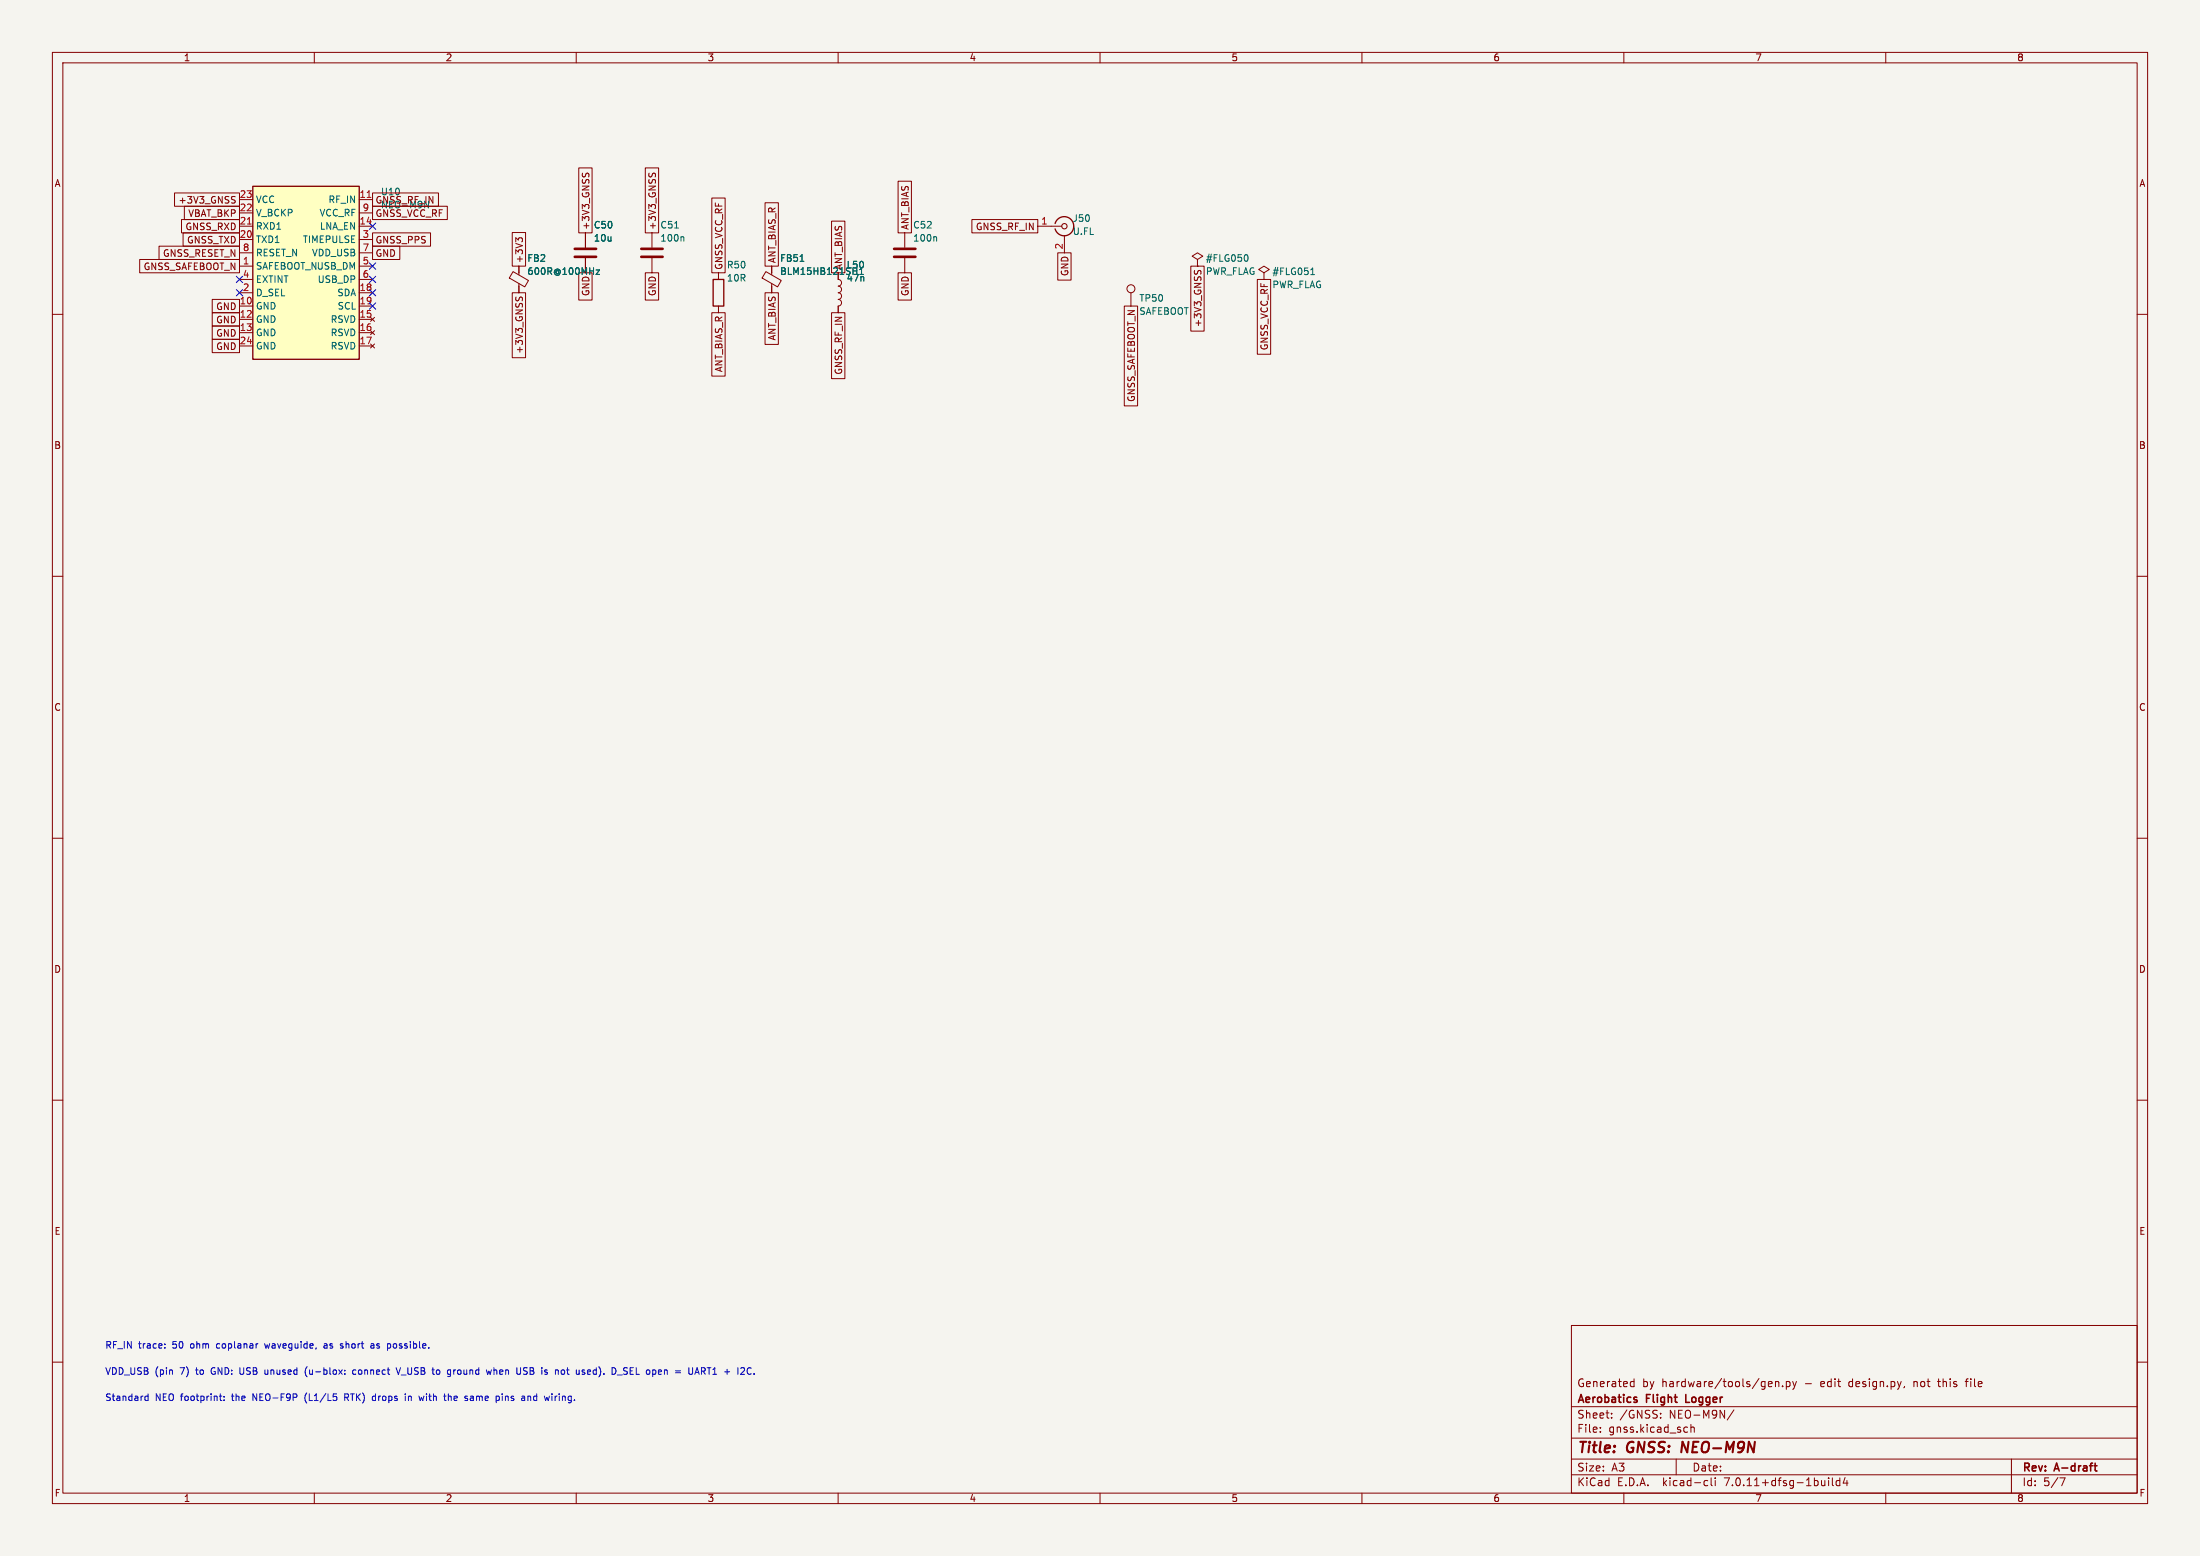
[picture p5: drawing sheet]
<svg xmlns="http://www.w3.org/2000/svg" width="420mm" height="297mm" viewBox="0 0 420 297" stroke-linecap="round" stroke-linejoin="round" font-family="sans-serif">
<path d="M0 0h420v297h-420z" fill="#f5f4ef" stroke="#f5f4ef" stroke-width=".19"/>
<g fill="none" stroke="#840000" stroke-width=".19">
<path d="M10 10h400v277h-400zM12 12h396v273h-396zM60 10v2M110 10v2M160 10v2M210 10v2M260 10v2M310 10v2M360 10v2M33.3 36.8h12.4v2.6h-12.4zM35.2 39.4h10.5v2.5h-10.5zM44.4 37.5l.5 .1"/>
<path d="M44.7 38.2l.2 .2-.2 .4M45.7 38.1h2.6M68.6 38.1h2.5M71.1 36.8h12.6v2.6h-12.6zM71.1 39.4h14.3v2.5h-14.3zM110.5 32h2.5v12.5h-2.5zM111.2 33v.5M111.8 33.3l.3-.3 .3 .3M123.2 32h2.5v12.5h-2.5zM123.9 33v.5M124.5 33.3l.3-.3 .3 .3M135.9 37.8h2.5v14.3h-2.5z"/>
<path d="M146 38.7h2.6v12.1h-2.6zM171.4 34.6h2.6v9.9h-2.6zM10 60h2M26.7 49.5h19v2.6h-19zM30.4 47h15.3v2.5h-15.3zM34.6 41.9h11.1v2.6h-11.1zM35 44.4h10.7v2.6h-10.7zM40.5 59.7h5.2v2.5h-5.2zM40.5 57.1h5.2v2.6h-5.2zM45.7 43.2h2.6M45.7 50.8h2.6M45.7 58.4h2.6"/>
<path d="M45.7 55.9h2.6M45.7 45.7h2.6M45.7 40.6h2.6M45.7 53.3h2.6M45.7 48.3h2.6M68.6 43.2h2.5M68.6 50.8h2.5M68.6 58.4h2.5M68.6 55.9h2.5M68.6 45.7h2.5M68.6 40.6h2.5M68.6 53.3h2.5"/>
<path d="M68.6 48.3h2.5M71.1 47h5.2v2.5h-5.2zM71.1 44.4h11.1v2.6h-11.1zM97.8 44.4h2.5v6.4h-2.5zM97.8 55.9h2.5v12.4h-2.5zM97.9 51.8l3 1.7-.7 1.3-3-1.7zM98.5 56.7v.5M98.9 45.8l-.4-.4v.8M98.9 45.6l.3-.2h.3l.2 .2M99.1 50.8v1.7M99.1 54.1v1.8M99.1 56.9l.3-.2 .3 .2"/>
<path d="M110.5 52.1h2.5v5.2h-2.5zM111.8 44.5v2.7M111.8 49.3v2.8M123.2 52.1h2.5v5.2h-2.5zM124.5 44.5v2.7M124.5 49.3v2.8M135.9 59.7h2.5v12.1h-2.5zM137.2 52.1v1.2M137.2 58.4v1.3M146 55.9h2.6v9.8h-2.6zM146.2 51.8l2.9 1.7-.7 1.3-2.9-1.7zM147.3 50.8v1.7"/>
<path d="M147.3 54.1v1.8M158.7 59.7h2.6v12.6h-2.6zM158.7 42.2h2.6v9.9h-2.6zM160 52.1v1.2a.64 .64 0 0 1 .7 .7 .64 .64 0 0 1-.7 .6 .64 .64 0 0 1 .7 .6 .64 .64 0 0 1-.7 .7 .64 .64 0 0 1 .7 .6 .64 .64 0 0 1-.7 .7 .64 .64 0 0 1 .7 .6 .64 .64 0 0 1-.7 .6v1.3M171.4 52.1h2.6v5.2h-2.6zM172.7 44.5v2.7M172.7 49.3v2.8M185.5 41.9h12.6v2.6h-12.6zM198.1 43.2h4.6M201.9 48.3h2.6v5.2h-2.6zM203.2 45v3.3M214.6 58.4h2.6v19.1h-2.6z"/>
<path d="M215.9 55.9v2.5M227.3 50.8h2.6v12.4h-2.6zM228.1 51.6l-.1 .5M228.6 49.5l1-.6-1-.6-1 .6 1 .6v1.3M228.6 50.8h.1M228.7 51.9l.2-.3 .4 .3M240 53.3h2.6v14.3h-2.6zM241.3 52.1l1-.7-1-.6-1 .6 1 .7v1.2M408 60h2M40.5 64.8h5.2v2.5h-5.2zM40.5 62.2h5.2v2.6h-5.2zM45.7 61h2.6"/>
<path d="M45.7 63.5h2.6M45.7 66h2.6M68.6 61h2.5M68.6 63.5h2.5M68.6 66h2.5M70.7 60.6l.8 .7M70.7 63.1l.8 .8M70.7 65.7l.8 .7M71.5 60.6l-.8 .7M71.5 63.1l-.8 .8M71.5 65.7l-.8 .7M10 110h2"/>
<path d="M408 110h2M10 160h2M408 160h2M10 210h2M408 210h2M10 260h2M300 253h108v32h-108zM408 260h2M300 278.5h108M300 274.5h108M300 268.5h108M305.5 273.2v.2"/>
<path d="M305.5 272.5v.1M307.7 270.5v.2M307.7 269.8v.1M311.4 264.6h.5M311.4 263.8h.5M311.9 263.2v1.5M317 270.5v.2M317 269.8v.1M320 278.5v3M321.7 272.4l.5 .1M322.2 273.3l-.5 .1M322.8 272.5l.2-.1 .4 .1v.9"/>
<path d="M322.8 271.9v1.5M331 269.1l-1.3 1.9M338.9 263.8l.3-.1 .3 .1 .1 .9M338.9 263.7v1M340.3 264.5v.2M341 263.8l.4-.1 .3 .3-.1 .6h-.6M341 263.7v1.5M342.2 263.7l.4 1M342.6 264.7l-.4 .5M342.9 263.7l-.3 1M363.6 264.6l-.2 .3M369.9 263.7h.5"/>
<path d="M375.2 263.7h.5M375.6 263.2l-.2 .2v1.3M384 278.5v6.5M60 285v2M110 285v2M160 285v2M210 285v2M260 285v2M300 281.5h108M310 285v2M325.6 282.6l.4 .1M326 283.5l-.4 .1"/>
<path d="M326.7 282.1v1.3l.2 .2M327.4 282.1v.1M327.4 282.6v1M349.1 282.1v.1M349.1 282.6v1M349.8 282.1v1.3l.2 .2M351.2 282.7l-.4-.1-.3 .3 .2 .6h.5M351.2 282.1v1.5M352.2 282l-.3 1.1h.9M352.6 282.6v1M360 285v2M393.2 282.1h1l-.6 1.5"/>
<circle cx="215.9" cy="55.1" r=".76"/>
</g>
<path d="M312.3 267.2l.2 .2-.2 .3M312.3 266.7l.2 .1M321.8 266.2v1.5h.7M399.8 279.8h.5M400 279.3v1.3l.3 .2" fill="none" stroke="#840000" stroke-width=".3"/>
<path d="M321.2 275.2l-.2 2" fill="none" stroke="#840000" stroke-width=".4"/>
<path d="M109.7 49h4.1M109.7 47.5h4.1M122.4 49h4.1M122.4 47.5h4.1M170.7 49h4.1M170.7 47.5h4.1" fill="none" stroke="#840000" stroke-width=".51"/>
<path d="M113.8 51.5h.7l-.7 .9h.7M128.8 43.5h.7M130.4 45.2l.1 .2v.6M152.7 49.9h.8M163.6 51.1v1.3M164.5 51.1v1.3M178.6 45.2l.2 .2v.6M238 48.6a.79 .79 0 0 1 0 1.3M250.2 52.4h.8M250.3 51.5l.3-.4v1.3" fill="none" stroke="#006464" stroke-width=".19"/>
<path d="M48.3 35.6h20.3v33h-20.3zM136.1 53.3h2.1v5.1h-2.1zM201.4 42.7a1.81 1.81 0 0 1 2.8-1 1.81 1.81 0 0 1 0 3 1.81 1.81 0 0 1-2.8-1" fill="none" stroke="#840000" stroke-width=".25"/>
<circle cx="203.2" cy="43.2" r=".51" fill="none" stroke="#840000" stroke-width=".2"/>
<path d="M48.3 35.6h20.3v33h-20.3z" fill="#ffffc2" stroke="#ffffc2" stroke-width=".19"/>
<path d="M70.1 37.7h.7M47.2 42.8h.8" fill="none" stroke="#a90000" stroke-width=".19"/>
<g fill="none" stroke="#0000c2" stroke-width=".19">
<path d="M31.5 257.2v.1M31.5 256.5v.2M49.1 256.5h.1M50.5 256.5l.3 .8M62.3 256.5h-.4M62.3 256.8h-.3l-.2 .2 .1 .3h.4M65 256.5h.5M65 256.8l.5 .3M65.5 257.1l-.4 .2M70.8 256.5h.5l.1 .8M71.4 256.8h-.4l-.2 .2 .2 .3h.4M74.5 256.5l.1 .2-.1 .6"/>
<path d="M27.7 267.1l.2 .2h.4M28.3 266.1v1.2M28.3 266.5h-.4l-.2 .2M41.9 266.5h.5M42.1 266.1v1l.3 .2M42.8 267.2v.1M42.8 266.5v.2M50.6 262.1l.3 .2M58.3 266.2l-.1 .5 .1 .8M58.6 260.9a1.46 1.46 0 0 0 0 1.9M65.8 266.7h.5M65.8 262.2v.1"/>
<path d="M65.8 261.5v.2M66.1 266.7l.4 .6M66.3 266.1h-.5v1.2M67.9 261.5h-.3l-.3 .2 .2 .6h.4M71.2 267.3h.5M71.2 266.5h.5M75.6 261.1l.4 1.2 .5-1.2M76.6 262.5h1M77.4 266.1v.1M77.4 266.5v.8M78 266.5v.8M78.2 266.5l-.2 .1"/>
<path d="M80.9 266.5l-.2 .8-.2-.6M84.7 266.5h.5M85.1 267.3h.1M85.6 266.1v1.2M86 266.5l-.4 .1M86.6 261.5v.8M86.9 261.5l-.3 .2M90.2 266.5h-.4M90.3 266.8h-.4l-.1 .2v.3h.5M93.8 261.5l-.2 .8-.3-.6-.2 .6M94.3 261.1v1.2M94.5 261.5l-.2 .1"/>
<path d="M95.9 266.1v.1M95.9 266.5v.8M99.9 262.3h.6M100.5 261.1h-.5l-.1 .3 .6 .4M100.8 266.6l.3-.1 .2 .2M100.8 266.5v.8M105.4 266.1v.1M105.4 266.5v.8M107.7 261.5l.1 .2-.1 .6M108.2 261.5h.4M112.6 261.5l-.5 .2 .1 .6h.4M112.7 261.8l-.6 .1"/>
<path d="M117.8 262.5h1M119 262.3h.5M119.6 261.1h-.3l-.3 .2 .2 .3 .3 .1M131.5 261.1v1l.1 .2h.4M132.2 261.1v1M132.6 262.3l.5-1.2 .4 1.2M133.9 261.7h.6l.1-.2v-.3l-.7-.1v1.2M134.2 261.7l.4 .6M141.9 261.1l-.5 .1M142.1 261.6l-.7 .7h.7M144 262.2v.1"/>
</g>
<g fill="none" stroke="#000084" stroke-width=".19">
<path d="M45.1 52.7l1.2 1.2M45.1 55.3l1.2 1.2M46.3 52.7l-1.2 1.2M46.3 55.3l-1.2 1.2M70.5 55.3l1.2 1.2M70.5 42.6l1.2 1.2M70.5 57.8l1.2 1.2M70.5 52.7l1.2 1.2M70.5 50.2l1.2 1.2M71.7 55.3l-1.2 1.2M71.7 42.6l-1.2 1.2M71.7 57.8l-1.2 1.2"/>
<path d="M71.7 52.7l-1.2 1.2M71.7 50.2l-1.2 1.2"/>
</g>
<g font-size="2.8" fill="#840000">
<text x="301" y="277.9">Title:</text>
<text x="310.6" y="277.9">GNSS:</text>
<text x="321.8" y="277.9">NEO-M9N</text>
</g>
<g font-size="2.1" fill="#840000">
<text x="301" y="268.2">Aerobatics</text>
<text x="301" y="265">Generated</text>
<text x="313.5" y="265">by</text>
<text x="314.4" y="268.2">Flight</text>
<text x="317.3" y="265">hardware/tools/gen.py</text>
<text x="322.5" y="268.2">Logger</text>
<text x="344.7" y="265">-</text>
<text x="347.8" y="265">edit</text>
<text x="353.3" y="265">design.py,</text>
<text x="365.9" y="265">not</text>
<text x="370.7" y="265">this</text>
<text x="376.2" y="265">file</text>
<text x="301" y="273.7">File:</text>
<text x="301" y="271">Sheet:</text>
<text x="307.1" y="273.7">gnss.kicad_sch</text>
<text x="309.2" y="271">/GNSS:</text>
<text x="318.7" y="271">NEO-M9N/</text>
<text x="301" y="281.1">Size:</text>
<text x="307.6" y="281.1">A3</text>
<text x="323" y="281.1">Date:</text>
<text x="386" y="281.3">Rev:</text>
<text x="392.4" y="281.3">A-draft</text>
<text x="301" y="283.9">KiCad</text>
<text x="308.7" y="283.9">E.D.A.</text>
<text x="317.6" y="283.9">kicad-cli</text>
<text x="329.5" y="283.9">7.0.11+dfsg-1build4</text>
<text x="386" y="283.9">Id:</text>
<text x="390.1" y="283.9">5/7</text>
</g>
<g font-size="1.8" fill="#840000">
<text x="35" y="11.9">1</text>
<text x="85" y="11.9">2</text>
<text x="135" y="11.9">3</text>
<text x="185" y="11.9">4</text>
<text x="235" y="11.9">5</text>
<text x="285" y="11.9">6</text>
<text x="335" y="11.9">7</text>
<text x="385" y="11.9">8</text>
<text x="10.3" y="35.9">A</text>
<text x="408.3" y="35.9">A</text>
<text x="34" y="39.1">+3V3_GNSS</text>
<text x="35.8" y="41.6">VBAT_BKP</text>
<text x="71.6" y="39.1">GNSS_RF_IN</text>
<text x="71.6" y="41.6">GNSS_VCC_RF</text>
<text x="72.6" y="37.5">U10</text>
<text x="72.6" y="40">NEO-M9N</text>
<text x="35.3" y="44.1">GNSS_RXD</text>
<text x="35.6" y="46.7">GNSS_TXD</text>
<text x="71.6" y="46.7">GNSS_PPS</text>
<text x="112.7" y="44" transform="rotate(-90 112.7 44)">+3V3_GNSS</text>
<text x="125.4" y="44" transform="rotate(-90 125.4 44)">+3V3_GNSS</text>
<text x="173.7" y="44" transform="rotate(-90 173.7 44)">ANT_BIAS</text>
<text x="186.2" y="44.1">GNSS_RF_IN</text>
<text x="27.3" y="51.8">GNSS_SAFEBOOT_N</text>
<text x="31" y="49.2">GNSS_RESET_N</text>
<text x="71.6" y="49.2">GND</text>
<text x="100" y="50.3" transform="rotate(-90 100 50.3)">+3V3</text>
<text x="138.1" y="51.6" transform="rotate(-90 138.1 51.6)">GNSS_VCC_RF</text>
<text x="148.3" y="50.3" transform="rotate(-90 148.3 50.3)">ANT_BIAS_R</text>
<text x="204.2" y="52.8" transform="rotate(-90 204.2 52.8)">GND</text>
<text x="41.2" y="59.4">GND</text>
<text x="112.7" y="56.6" transform="rotate(-90 112.7 56.6)">GND</text>
<text x="125.4" y="56.6" transform="rotate(-90 125.4 56.6)">GND</text>
<text x="173.7" y="56.6" transform="rotate(-90 173.7 56.6)">GND</text>
<text x="41.2" y="64.5">GND</text>
<text x="41.2" y="61.9">GND</text>
<text x="148.3" y="65.1" transform="rotate(-90 148.3 65.1)">ANT_BIAS</text>
<text x="229.6" y="62.5" transform="rotate(-90 229.6 62.5)">+3V3_GNSS</text>
<text x="41.2" y="67">GND</text>
<text x="100" y="67.6" transform="rotate(-90 100 67.6)">+3V3_GNSS</text>
<text x="138.1" y="71.1" transform="rotate(-90 138.1 71.1)">ANT_BIAS_R</text>
<text x="161" y="71.6" transform="rotate(-90 161 71.6)">GNSS_RF_IN</text>
<text x="242.3" y="67" transform="rotate(-90 242.3 67)">GNSS_VCC_RF</text>
<text x="216.9" y="76.8" transform="rotate(-90 216.9 76.8)">GNSS_SAFEBOOT_N</text>
<text x="10.3" y="85.9">B</text>
<text x="408.2" y="85.9">B</text>
<text x="10.3" y="135.9">C</text>
<text x="408.2" y="135.9">C</text>
<text x="10.3" y="185.9">D</text>
<text x="408.2" y="185.9">D</text>
<text x="10.3" y="235.9">E</text>
<text x="408.3" y="235.9">E</text>
<text x="10.3" y="285.9">F</text>
<text x="35" y="286.9">1</text>
<text x="85" y="286.9">2</text>
<text x="135" y="286.9">3</text>
<text x="185" y="286.9">4</text>
<text x="235" y="286.9">5</text>
<text x="285" y="286.9">6</text>
<text x="335" y="286.9">7</text>
<text x="385" y="286.9">8</text>
<text x="408.3" y="285.9">F</text>
</g>
<g font-size="1.8" fill="#a90000">
<text x="45.7" y="40.4">22</text>
<text x="45.7" y="37.8">23</text>
<text x="68.5" y="37.8">11</text>
<text x="69.1" y="40.4">9</text>
<text x="45.7" y="45.5">20</text>
<text x="45.7" y="42.9">21</text>
<text x="68.5" y="42.9">14</text>
<text x="69.1" y="45.5">3</text>
<text x="198.7" y="42.9">1</text>
<text x="202.9" y="47.7" transform="rotate(-90 202.9 47.7)">2</text>
<text x="46.3" y="50.5">1</text>
<text x="46.3" y="53.1">4</text>
<text x="46.3" y="48">8</text>
<text x="69.1" y="50.5">5</text>
<text x="69.1" y="53.1">6</text>
<text x="69.1" y="48">7</text>
<text x="45.7" y="58.2">10</text>
<text x="46.3" y="55.6">2</text>
<text x="68.5" y="55.6">18</text>
<text x="68.5" y="58.2">19</text>
<text x="45.7" y="60.7">12</text>
<text x="45.7" y="63.2">13</text>
<text x="45.7" y="65.8">24</text>
<text x="68.5" y="60.7">15</text>
<text x="68.5" y="63.2">16</text>
<text x="68.5" y="65.8">17</text>
</g>
<g font-size="1.8" fill="#006464">
<text x="48.8" y="41.5">V_BCKP</text>
<text x="48.8" y="39">VCC</text>
<text x="60.9" y="41.5">VCC_RF</text>
<text x="62.6" y="39">RF_IN</text>
<text x="48.8" y="46.6">TXD1</text>
<text x="48.8" y="44">RXD1</text>
<text x="57.7" y="46.6">TIMEPULSE</text>
<text x="61" y="44">LNA_EN</text>
<text x="113.3" y="43.8">C50</text>
<text x="113.3" y="46.3">10u</text>
<text x="126" y="43.8">C51</text>
<text x="126" y="46.3">100n</text>
<text x="174.2" y="43.8">C52</text>
<text x="174.2" y="46.3">100n</text>
<text x="204.7" y="42.5">J50</text>
<text x="204.7" y="45">U.FL</text>
<text x="48.8" y="51.7">SAFEBOOT_NUSB_DM</text>
<text x="48.8" y="49.1">RESET_N</text>
<text x="59.5" y="49.1">VDD_USB</text>
<text x="100.6" y="50.2">FB2</text>
<text x="100.6" y="52.7">600R@100MHz</text>
<text x="138.7" y="51.4">R50</text>
<text x="138.7" y="53.9">10R</text>
<text x="148.8" y="50.2">FB51</text>
<text x="148.8" y="52.7">BLM15HB121SH1</text>
<text x="161" y="51.6" transform="rotate(-90 161 51.6)">ANT_BIAS</text>
<text x="161.5" y="51.4">L50</text>
<text x="161.5" y="53.9">47n</text>
<text x="230.1" y="50.2">#FLG050</text>
<text x="230.1" y="52.7">PWR_FLAG</text>
<text x="242.8" y="52.7">#FLG051</text>
<text x="48.8" y="59.3">GND</text>
<text x="48.8" y="56.7">D_SEL</text>
<text x="48.8" y="54.2">EXTINT</text>
<text x="60.6" y="54.2">USB_DP</text>
<text x="64.3" y="56.7">SDA</text>
<text x="64.4" y="59.3">SCL</text>
<text x="217.4" y="57.8">TP50</text>
<text x="242.8" y="55.2">PWR_FLAG</text>
<text x="48.8" y="61.8">GND</text>
<text x="48.8" y="64.4">GND</text>
<text x="63" y="61.8">RSVD</text>
<text x="63" y="64.4">RSVD</text>
<text x="217.4" y="60.3">SAFEBOOT</text>
<text x="48.8" y="66.9">GND</text>
<text x="63" y="66.9">RSVD</text>
</g>
<g font-size="1.8" fill="#0000c2">
<text x="20" y="257.6">RF_IN</text>
<text x="26.4" y="257.6">trace:</text>
<text x="33" y="257.6">50</text>
<text x="36.6" y="257.6">ohm</text>
<text x="41.8" y="257.6">coplanar</text>
<text x="51.3" y="257.6">waveguide,</text>
<text x="62.7" y="257.6">as</text>
<text x="66.1" y="257.6">short</text>
<text x="72.1" y="257.6">as</text>
<text x="75.4" y="257.6">possible.</text>
<text x="20" y="262.6">VDD_USB (pin</text>
<text x="34.5" y="262.6">7)</text>
<text x="37.7" y="262.6">to</text>
<text x="40.8" y="262.6">GND: USB</text>
<text x="51.4" y="262.6">unused</text>
<text x="59.3" y="262.6">(u-blox:</text>
<text x="68.6" y="262.6">connect</text>
<text x="77.2" y="262.6">V_USB to</text>
<text x="87.3" y="262.6">ground</text>
<text x="95" y="262.6">when</text>
<text x="100.9" y="262.6">USB</text>
<text x="105.9" y="262.6">is</text>
<text x="108.7" y="262.6">not</text>
<text x="112.9" y="262.6">used).</text>
<text x="119.9" y="262.6">D_SEL open</text>
<text x="132.4" y="262.6">=</text>
<text x="135.2" y="262.6">UART1</text>
<text x="142.2" y="262.6">+</text>
<text x="20" y="267.6">Standard</text>
<text x="29.6" y="267.6">NEO footprint:</text>
<text x="44.6" y="267.6">the</text>
<text x="48.7" y="267.6">NEO-F9P</text>
<text x="58.8" y="267.6">(L1/L5</text>
<text x="66.6" y="267.6">RTK)</text>
<text x="72.2" y="267.6">drops</text>
<text x="78.6" y="267.6">in</text>
<text x="81.5" y="267.6">with</text>
<text x="86.5" y="267.6">the</text>
<text x="90.6" y="267.6">same</text>
<text x="96.8" y="267.6">pins</text>
<text x="101.9" y="267.6">and</text>
<text x="106.5" y="267.6">wiring.</text>
</g>
</svg>
